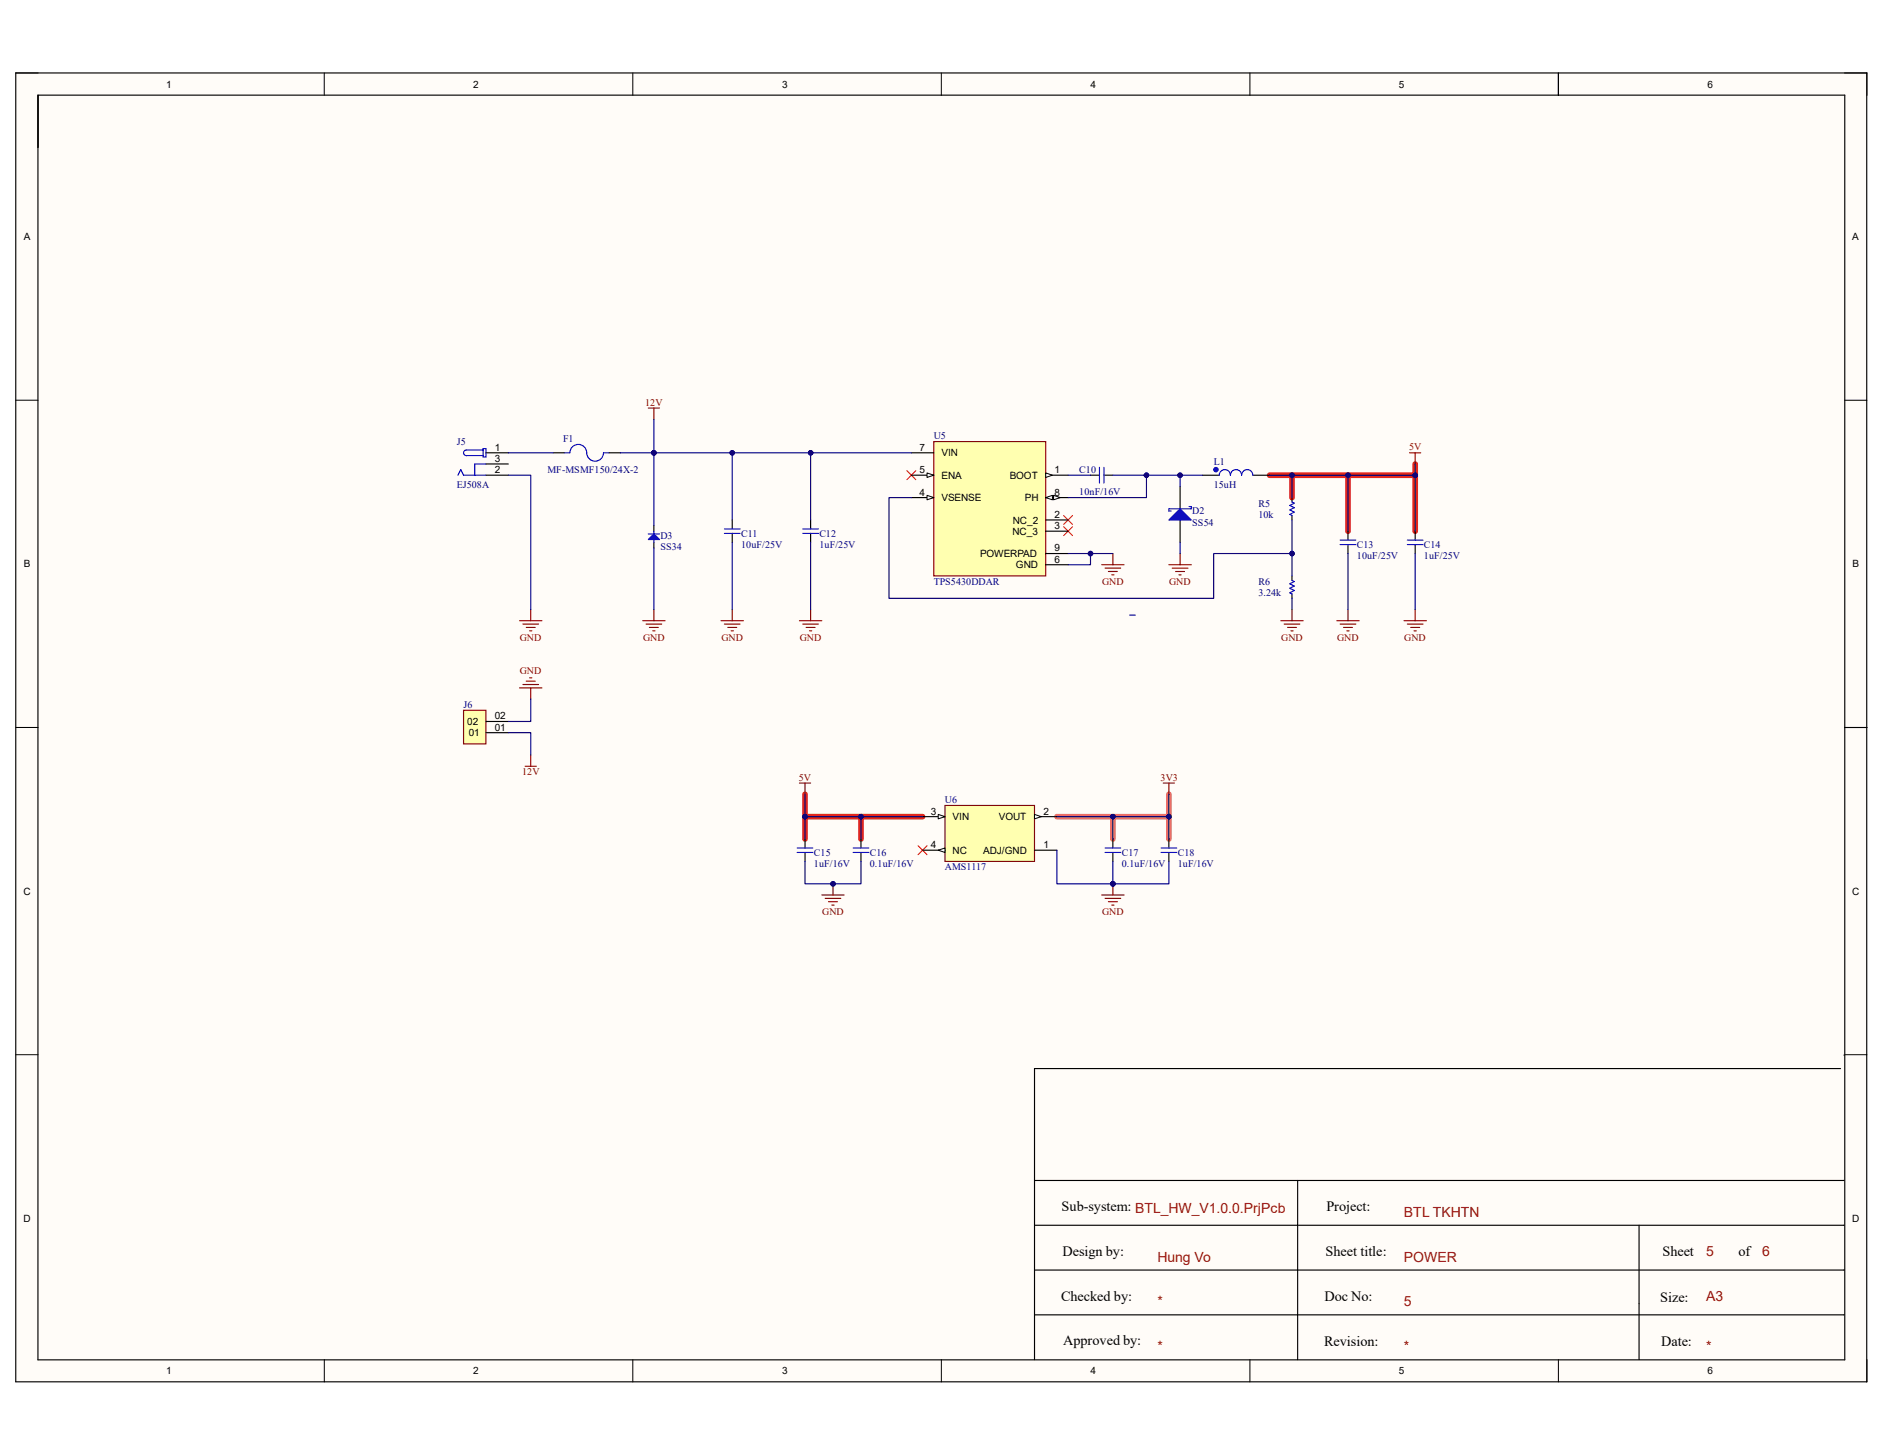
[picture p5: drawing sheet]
<svg xmlns="http://www.w3.org/2000/svg" width="279mm" height="216mm" viewBox="0 0 279 216" stroke-linecap="round" stroke-linejoin="round" font-family="sans-serif">
<g fill="#fffcf8">
<path d="M2.3 10.8h274.7v194.3h-274.7z" fill-rule="evenodd"/>
<path d="M5.7 14.1h268v187.7h-268z" fill-rule="evenodd"/>
</g>
<g fill="none" stroke="#000" stroke-width=".15">
<path d="M2.3 10.8h3.4M48.1 10.8v3.3M93.9 10.8v3.3M139.7 10.8v3.3M185.5 10.8v3.3M231.2 10.8v3.3M273.7 10.8h3.3v3.3M2.3 59.4h3.4M273.7 59.4h3.3M2.3 107.9h3.4M273.7 107.9h3.3M2.3 156.5h3.4"/>
<path d="M273.7 156.5h3.3M48.1 201.8v3.3M93.9 201.8v3.3M139.7 201.8v3.3M185.5 201.8v3.3M231.2 201.8v3.3M277 201.8v3.3"/>
</g>
<path d="M191.7 70.5v3.3M200 70.5v8.3M210 68.9v1.6h-21.6M210 70.5v8.3M119.4 117.9v3.3M127.8 121.2v3.3M136.9 121.2h-17.5v3.3" fill="none" stroke="#e3271d" stroke-width=".85"/>
<path d="M173.4 117.9v3.3M156.8 121.2h16.6v3.3M165.1 121.2v3.3" fill="none" stroke="#ff6e6e" stroke-width=".85"/>
<g fill="none" stroke="#000" stroke-width=".17">
<path d="M2.3 10.8h274.7v194.2h-274.7zM5.6 14.1h268.1v187.7h-268.1zM231.2 10.8v3.3M72.1 67.2h3.3M72.1 68.8h3.3M72.1 70.5h3.3M82.1 67.2h1.6M90.4 67.2h1.6M97 78v.8M97 80.5v.8M273.7 107.9h3.3M273.1 158.6h-119.6v43.2"/>
<path d="M273.6 156.6h.1M153.5 175.2h120.1M192.5 175.2v26.6M153.5 188.5h120.1M153.5 181.8h120.1M153.5 195.1h120.1M243.2 181.8v20"/>
</g>
<path d="M68 70.5l.4-.8 .4 .8h3.3M71.7 66.8h-2.5a.42 .42 0 0 0-.4 .4 .42 .42 0 0 0 .4 .4h2.5M71.7 66.6h.4v1.2h-.4zM72.1 68.8h-1.7v1.7M83.7 67.2h.9a1.25 1.25 0 0 1 1.2-1.3 1.25 1.25 0 0 1 1.3 1.3 1.25 1.25 0 0 0 1.2 1.2 1.25 1.25 0 0 0 1.2-1.2h.9" fill="none" stroke="#00f" stroke-width=".17"/>
<path d="M96.2 80.1l.8-.9 .9 .9z" fill="#00f"/>
<path d="M96.2 79.2h1.7M97 78.8v1.7M96.2 80.1l.8-.9 .9 .9zM118.3 126.5h2.3M118.3 125.8h2.3M126.6 126.5h2.3M126.6 125.8h2.3" fill="none" stroke="#00f" stroke-width=".17"/>
<path d="M136.2 125.5l1.4 1.3M137.6 125.5l-1.4 1.3" fill="none" stroke="#f00" stroke-width=".15"/>
<path d="M119.4 124.5v1.3M119.4 126.5v1.3M127.8 124.5v1.3M127.8 126.5v1.3" fill="none" stroke="#000" stroke-width=".17"/>
<path d="M121.9 132.8h3.4M122.4 133.3h2.4M122.9 133.8h1.4M123.4 134.3h.4M123.6 131.1v1.7" fill="none" stroke="#800000" stroke-width=".17"/>
<circle cx="123.6" cy="131.1" r=".33" fill="#000080"/>
<circle cx="123.6" cy="131.1" r=".33" fill="none" stroke="#000080" stroke-width=".15"/>
<path d="M165.1 124.5v1.3M165.1 126.5v1.3M173.4 124.5v1.3M173.4 126.5v1.3" fill="none" stroke="#000" stroke-width=".17"/>
<path d="M164 126.5h2.3M164 125.8h2.3M172.3 126.5h2.3M172.3 125.8h2.3" fill="none" stroke="#00f" stroke-width=".17"/>
<path d="M163.5 132.8h3.3M164 133.3h2.3M164.5 133.8h1.3M165 134.3h.3M165.1 131.1v1.7" fill="none" stroke="#800000" stroke-width=".17"/>
<circle cx="165.1" cy="131.1" r=".33" fill="#000080"/>
<circle cx="165.1" cy="131.1" r=".33" fill="none" stroke="#000080" stroke-width=".15"/>
<path d="M172.6 116.2h1.7M173.4 116.2v1.7" fill="none" stroke="#800000" stroke-width=".17"/>
<path d="M140.2 119.5h13.3v8.3h-13.3z" fill-rule="evenodd" fill="#ffffb0"/>
<path d="M140.2 119.5h13.3v8.3h-13.3z" fill="none" stroke="#800000" stroke-width=".17"/>
<path d="M136.9 121.2h3.3" fill="none" stroke="#000" stroke-width=".17"/>
<path d="M139.2 120.8l1 .4-1 .3z" fill="#f8fcff"/>
<path d="M139.2 120.8l1 .4-1 .3z" fill="none" stroke="#000" stroke-width=".15"/>
<path d="M153.5 121.2h3.3" fill="none" stroke="#000" stroke-width=".17"/>
<path d="M153.5 120.8l1 .4-1 .3z" fill="#f8fcff"/>
<path d="M153.5 120.8l1 .4-1 .3z" fill="none" stroke="#000" stroke-width=".15"/>
<path d="M136.9 126.2h3.3" fill="none" stroke="#000" stroke-width=".17"/>
<path d="M139.2 126.2l1-.4v.7z" fill="#f8fcff"/>
<path d="M139.2 126.2l1-.4v.7z" fill="none" stroke="#000" stroke-width=".15"/>
<path d="M161.8 70.5h1.3M163.8 70.5h1.3M175.1 72.2v3.3M175.1 77.2v3.3M191.7 73.8v.7M191.7 76.5v.7M191.7 85.5v.6M191.7 88.1v.7M153.5 126.2h3.3" fill="none" stroke="#000" stroke-width=".17"/>
<g fill="none" stroke="#800000" stroke-width=".17">
<path d="M95.4 92.1h3.3M95.9 92.6h2.3M96.4 93.1h1.3M96.9 93.6h.3M97 90.4v1.7M107 92.1h3.3M107.5 92.6h2.3M108 93.1h1.3M108.5 93.6h.3M108.6 90.4v1.7M163.5 83.8h3.3M164 84.3h2.3"/>
<path d="M164.5 84.8h1.3M165 85.3h.3M165.1 82.1v1.7M173.4 83.8h3.4M173.9 84.3h2.4M174.4 84.8h1.4M174.9 85.3h.4M175.1 82.1v1.7M190 92.1h3.4M190.5 92.6h2.4M191.1 93.1h1.3M191.5 93.6h.4"/>
<path d="M191.7 90.4v1.7M198.4 92.1h3.3M198.9 92.6h2.3M199.3 93.1h1.4M199.8 93.6h.4M200 90.4v1.7M118.6 116.2h1.7M119.4 116.2v1.7"/>
</g>
<path d="M134.6 69.8l1.3 1.4M135.9 69.8l-1.3 1.4M157.8 76.5l1.3 1.3M157.8 78.2l1.3 1.3M159.1 76.5l-1.3 1.3M159.1 78.2l-1.3 1.3" fill="none" stroke="#f00" stroke-width=".15"/>
<path d="M163.1 69.3v2.4M163.8 69.3v2.4M191.7 74.5l.3 .2-.6 .3 .6 .3-.6 .4 .6 .3-.6 .3 .3 .2M191.7 86.1l.3 .2-.6 .3 .6 .4-.6 .3 .6 .3-.6 .4 .3 .1" fill="none" stroke="#00f" stroke-width=".17"/>
<path d="M175.1 75.5l1.7 1.7h-3.4z" fill="#00f"/>
<path d="M107.5 79.1h2.3M107.5 78.5h2.3M119.1 79.1h2.3M119.1 78.5h2.3M175.1 75.5l1.7 1.7h-3.4zM176.4 75.2h.4v.3h-3.4v.3h.4M198.9 80.8h2.3M198.9 80.1h2.3M208.8 80.8h2.3M208.8 80.1h2.3" fill="none" stroke="#00f" stroke-width=".17"/>
<path d="M108.6 77.2v1.3M108.6 79.1v1.4M120.3 77.2v1.3M120.3 79.1v1.4M200 78.8v1.3M210 78.8v1.3M200 80.8v1.3M210 80.8v1.3" fill="none" stroke="#000" stroke-width=".17"/>
<g fill="none" stroke="#800000" stroke-width=".17">
<path d="M209.1 67.2h1.7M210 67.2v1.7M77.1 92.1h3.3M77.6 92.6h2.3M78.1 93.1h1.3M78.6 93.6h.3M78.8 90.4v1.7M118.6 92.1h3.3M119.1 92.6h2.3M119.6 93.1h1.3M120.1 93.6h.3M120.3 90.4v1.7"/>
<path d="M208.3 92.1h3.3M208.8 92.6h2.3M209.3 93.1h1.4M209.8 93.6h.4M210 90.4v1.7"/>
</g>
<path d="M138.6 65.5h16.6v20h-16.6z" fill-rule="evenodd" fill="#ffffb0"/>
<path d="M138.6 65.5h16.6v20h-16.6z" fill="none" stroke="#800000" stroke-width=".17"/>
<path d="M135.2 67.2h3.4M135.2 70.5h3.4" fill="none" stroke="#000" stroke-width=".17"/>
<path d="M137.6 70.2l1 .3-1 .3z" fill="#f8fcff"/>
<path d="M137.6 70.2l1 .3-1 .3z" fill="none" stroke="#000" stroke-width=".15"/>
<path d="M135.2 73.8h3.4" fill="none" stroke="#000" stroke-width=".17"/>
<path d="M137.6 73.5l1 .3-1 .4z" fill="#f8fcff"/>
<path d="M137.6 73.5l1 .3-1 .4z" fill="none" stroke="#000" stroke-width=".15"/>
<path d="M155.2 70.5h3.3" fill="none" stroke="#000" stroke-width=".17"/>
<path d="M155.2 70.2l1 .3-1 .3z" fill="#f8fcff"/>
<path d="M155.2 70.2l1 .3-1 .3z" fill="none" stroke="#000" stroke-width=".15"/>
<path d="M155.2 73.8h3.3" fill="none" stroke="#000" stroke-width=".17"/>
<path d="M155.2 73.8l1-.3v.7z" fill="#f8fcff"/>
<path d="M155.2 73.8l1-.3v.7z" fill="none" stroke="#000" stroke-width=".15"/>
<path d="M156.3 73.5l1 .3-1 .4z" fill="#f8fcff"/>
<path d="M156.3 73.5l1 .3-1 .4z" fill="none" stroke="#000" stroke-width=".15"/>
<path d="M155.2 77.2h3.3M155.2 78.8h3.3M178.4 70.5h2.5M185.9 70.5h2.5M155.2 82.1h3.3M155.2 83.8h3.3" fill="none" stroke="#000" stroke-width=".17"/>
<path d="M180.9 70.5a.83 .83 0 0 1 .8-.8 .83 .83 0 0 1 .9 .8 .83 .83 0 0 1 .8-.8 .83 .83 0 0 1 .8 .8 .83 .83 0 0 1 .9-.8 .83 .83 0 0 1 .8 .8" fill="none" stroke="#00f" stroke-width=".17"/>
<circle cx="180.4" cy="69.7" r=".33" fill="#00f"/>
<circle cx="180.4" cy="69.7" r=".33" fill="none" stroke="#00f" stroke-width=".15"/>
<path d="M68.8 105.4h3.3v5h-3.3z" fill-rule="evenodd" fill="#ffffb0"/>
<path d="M96.2 60.5h1.7M97 60.5v1.7M68.8 105.4h3.3v5h-3.3zM77.1 102.1h3.3M77.6 101.6h2.3M77.9 113.7h1.7M78.1 101.1h1.3M78.6 100.6h.3M78.8 102.1v1.6M78.8 112v1.7" fill="none" stroke="#800000" stroke-width=".17"/>
<path d="M72.1 108.7h3.3M72.1 107.1h3.3" fill="none" stroke="#000" stroke-width=".17"/>
<path d="M75.4 67.2h6.7M92 67.2h5v10.8" fill="none" stroke="#000080" stroke-width=".17"/>
<circle cx="97" cy="67.2" r=".33" fill="#000080"/>
<circle cx="97" cy="67.2" r=".33" fill="none" stroke="#000080" stroke-width=".15"/>
<path d="M119.4 127.8v3.3h8.4v-3.3" fill="none" stroke="#000080" stroke-width=".17"/>
<circle cx="123.6" cy="131.1" r=".33" fill="#000080"/>
<circle cx="123.6" cy="131.1" r=".33" fill="none" stroke="#000080" stroke-width=".15"/>
<path d="M127.8 121.2v3.3" fill="none" stroke="#000080" stroke-width=".17"/>
<circle cx="127.8" cy="121.2" r=".33" fill="#000080"/>
<circle cx="127.8" cy="121.2" r=".33" fill="none" stroke="#000080" stroke-width=".15"/>
<path d="M156.8 121.2h16.6v3.3" fill="none" stroke="#000080" stroke-width=".17"/>
<circle cx="165.1" cy="121.2" r=".33" fill="#000080"/>
<circle cx="165.1" cy="121.2" r=".33" fill="none" stroke="#000080" stroke-width=".15"/>
<circle cx="173.4" cy="121.2" r=".33" fill="#000080"/>
<circle cx="173.4" cy="121.2" r=".33" fill="none" stroke="#000080" stroke-width=".15"/>
<path d="M156.8 126.2v4.9h16.6v-3.3" fill="none" stroke="#000080" stroke-width=".17"/>
<circle cx="165.1" cy="131.1" r=".33" fill="#000080"/>
<circle cx="165.1" cy="131.1" r=".33" fill="none" stroke="#000080" stroke-width=".15"/>
<path d="M165.1 127.8v3.3" fill="none" stroke="#000080" stroke-width=".17"/>
<circle cx="165.1" cy="131.1" r=".33" fill="#000080"/>
<circle cx="165.1" cy="131.1" r=".33" fill="none" stroke="#000080" stroke-width=".15"/>
<path d="M165.1 121.2v3.3" fill="none" stroke="#000080" stroke-width=".17"/>
<circle cx="165.1" cy="121.2" r=".33" fill="#000080"/>
<circle cx="165.1" cy="121.2" r=".33" fill="none" stroke="#000080" stroke-width=".15"/>
<path d="M173.4 117.9v3.3" fill="none" stroke="#000080" stroke-width=".17"/>
<circle cx="173.4" cy="121.2" r=".33" fill="#000080"/>
<circle cx="173.4" cy="121.2" r=".33" fill="none" stroke="#000080" stroke-width=".15"/>
<path d="M136.9 121.2h-17.5v3.3" fill="none" stroke="#000080" stroke-width=".17"/>
<circle cx="119.4" cy="121.2" r=".33" fill="#000080"/>
<circle cx="119.4" cy="121.2" r=".33" fill="none" stroke="#000080" stroke-width=".15"/>
<circle cx="127.8" cy="121.2" r=".33" fill="#000080"/>
<circle cx="127.8" cy="121.2" r=".33" fill="none" stroke="#000080" stroke-width=".15"/>
<path d="M119.4 117.9v3.3" fill="none" stroke="#000080" stroke-width=".17"/>
<circle cx="119.4" cy="121.2" r=".33" fill="#000080"/>
<circle cx="119.4" cy="121.2" r=".33" fill="none" stroke="#000080" stroke-width=".15"/>
<path d="M158.5 70.5h3.3M167.6 91.3h.8M191.7 82.1v3.4M191.7 88.8v1.6M200 82.1v8.3" fill="none" stroke="#000080" stroke-width=".17"/>
<circle cx="191.7" cy="82.1" r=".33" fill="#000080"/>
<circle cx="191.7" cy="82.1" r=".33" fill="none" stroke="#000080" stroke-width=".15"/>
<path d="M191.7 70.5v3.3" fill="none" stroke="#000080" stroke-width=".17"/>
<circle cx="191.7" cy="70.5" r=".33" fill="#000080"/>
<circle cx="191.7" cy="70.5" r=".33" fill="none" stroke="#000080" stroke-width=".15"/>
<path d="M135.2 73.8h-3.3v15h48.2v-6.7h11.6v-4.9" fill="none" stroke="#000080" stroke-width=".17"/>
<circle cx="191.7" cy="82.1" r=".33" fill="#000080"/>
<circle cx="191.7" cy="82.1" r=".33" fill="none" stroke="#000080" stroke-width=".15"/>
<path d="M200 70.5v8.3" fill="none" stroke="#000080" stroke-width=".17"/>
<circle cx="200" cy="70.5" r=".33" fill="#000080"/>
<circle cx="200" cy="70.5" r=".33" fill="none" stroke="#000080" stroke-width=".15"/>
<path d="M210 70.5v8.3" fill="none" stroke="#000080" stroke-width=".17"/>
<circle cx="210" cy="70.5" r=".33" fill="#000080"/>
<circle cx="210" cy="70.5" r=".33" fill="none" stroke="#000080" stroke-width=".15"/>
<path d="M161.8 82.1v1.7h-3.3" fill="none" stroke="#000080" stroke-width=".17"/>
<circle cx="161.8" cy="82.1" r=".33" fill="#000080"/>
<circle cx="161.8" cy="82.1" r=".33" fill="none" stroke="#000080" stroke-width=".15"/>
<path d="M158.5 82.1h6.6" fill="none" stroke="#000080" stroke-width=".17"/>
<circle cx="161.8" cy="82.1" r=".33" fill="#000080"/>
<circle cx="161.8" cy="82.1" r=".33" fill="none" stroke="#000080" stroke-width=".15"/>
<path d="M165.1 70.5h5v3.3h-11.6M175.1 80.5v1.6" fill="none" stroke="#000080" stroke-width=".17"/>
<circle cx="170.1" cy="70.5" r=".33" fill="#000080"/>
<circle cx="170.1" cy="70.5" r=".33" fill="none" stroke="#000080" stroke-width=".15"/>
<path d="M175.1 70.5v1.7" fill="none" stroke="#000080" stroke-width=".17"/>
<circle cx="175.1" cy="70.5" r=".33" fill="#000080"/>
<circle cx="175.1" cy="70.5" r=".33" fill="none" stroke="#000080" stroke-width=".15"/>
<path d="M170.1 70.5h8.3" fill="none" stroke="#000080" stroke-width=".17"/>
<circle cx="170.1" cy="70.5" r=".33" fill="#000080"/>
<circle cx="170.1" cy="70.5" r=".33" fill="none" stroke="#000080" stroke-width=".15"/>
<circle cx="175.1" cy="70.5" r=".33" fill="#000080"/>
<circle cx="175.1" cy="70.5" r=".33" fill="none" stroke="#000080" stroke-width=".15"/>
<path d="M210 68.9v1.6h-21.6M108.6 80.5v9.9M210 82.1v8.3" fill="none" stroke="#000080" stroke-width=".17"/>
<circle cx="210" cy="70.5" r=".33" fill="#000080"/>
<circle cx="210" cy="70.5" r=".33" fill="none" stroke="#000080" stroke-width=".15"/>
<circle cx="200" cy="70.5" r=".33" fill="#000080"/>
<circle cx="200" cy="70.5" r=".33" fill="none" stroke="#000080" stroke-width=".15"/>
<circle cx="191.7" cy="70.5" r=".33" fill="#000080"/>
<circle cx="191.7" cy="70.5" r=".33" fill="none" stroke="#000080" stroke-width=".15"/>
<path d="M120.3 67.2v10M120.3 80.5v9.9" fill="none" stroke="#000080" stroke-width=".17"/>
<circle cx="120.3" cy="67.2" r=".33" fill="#000080"/>
<circle cx="120.3" cy="67.2" r=".33" fill="none" stroke="#000080" stroke-width=".15"/>
<path d="M75.4 70.5h3.4v19.9M135.2 67.2h-26.6v10M97 81.3v9.1" fill="none" stroke="#000080" stroke-width=".17"/>
<circle cx="120.3" cy="67.2" r=".33" fill="#000080"/>
<circle cx="120.3" cy="67.2" r=".33" fill="none" stroke="#000080" stroke-width=".15"/>
<circle cx="108.6" cy="67.2" r=".33" fill="#000080"/>
<circle cx="108.6" cy="67.2" r=".33" fill="none" stroke="#000080" stroke-width=".15"/>
<path d="M97 67.2h11.6" fill="none" stroke="#000080" stroke-width=".17"/>
<circle cx="97" cy="67.2" r=".33" fill="#000080"/>
<circle cx="97" cy="67.2" r=".33" fill="none" stroke="#000080" stroke-width=".15"/>
<circle cx="108.6" cy="67.2" r=".33" fill="#000080"/>
<circle cx="108.6" cy="67.2" r=".33" fill="none" stroke="#000080" stroke-width=".15"/>
<path d="M97 62.2v5" fill="none" stroke="#000080" stroke-width=".17"/>
<circle cx="97" cy="67.2" r=".33" fill="#000080"/>
<circle cx="97" cy="67.2" r=".33" fill="none" stroke="#000080" stroke-width=".15"/>
<path d="M75.4 108.7h3.4v3.3M78.8 103.7v3.4h-3.4" fill="none" stroke="#000080" stroke-width=".17"/>
<g font-size="2.1">
<text x="157.5" y="179.7">Sub-system: BTL_HW_V1.0.0.PrjPcb</text>
<text x="196.8" y="179.7">Project:</text>
<text x="157.6" y="186.4">Design by:</text>
<text x="196.7" y="186.4">Sheet title:</text>
<text x="246.7" y="186.4">Sheet</text>
<text x="258" y="186.4">of</text>
<text x="157.4" y="193">Checked by:</text>
<text x="196.5" y="193">Doc No:</text>
<text x="246.3" y="193.1">Size:</text>
<text x="157.7" y="199.6">Approved by:</text>
<text x="196.5" y="199.8">Revision:</text>
<text x="246.5" y="199.8">Date:</text>
</g>
<g font-size="2.1" fill="#a61c00">
<text x="208.3" y="180.6">BTL TKHTN</text>
<text x="171.7" y="187.2">Hung Vo</text>
<text x="208.3" y="187.2">POWER</text>
<text x="253.2" y="186.4">5</text>
<text x="261.5" y="186.4">6</text>
<text x="171.7" y="193.8">*</text>
<text x="208.3" y="193.8">5</text>
<text x="253.2" y="193">A3</text>
<text x="171.7" y="200.4">*</text>
<text x="208.3" y="200.4">*</text>
<text x="253.2" y="200.4">*</text>
</g>
<g font-size="1.5">
<text x="24.7" y="13">1</text>
<text x="70.2" y="13">2</text>
<text x="116" y="13">3</text>
<text x="161.8" y="13">4</text>
<text x="207.6" y="13">5</text>
<text x="253.4" y="13">6</text>
<text x="3.5" y="35.6">A</text>
<text x="274.8" y="35.6">A</text>
<text x="73.4" y="66.9">1</text>
<text x="73.4" y="68.5">3</text>
<text x="73.4" y="70.2">2</text>
<text x="136.4" y="66.9">7</text>
<text x="136.4" y="70.2">5</text>
<text x="139.7" y="67.7">VIN</text>
<text x="139.7" y="71">ENA</text>
<text x="149.8" y="71">BOOT</text>
<text x="156.5" y="70.2">1</text>
<text x="136.4" y="73.5">4</text>
<text x="139.7" y="74.3">VSENSE</text>
<text x="150.3" y="77.7">NC_2</text>
<text x="152.1" y="74.3">PH</text>
<text x="156.5" y="73.5">8</text>
<text x="156.5" y="76.8">2</text>
<text x="145.4" y="82.6">POWERPAD</text>
<text x="150.2" y="79.3">NC_3</text>
<text x="156.5" y="78.5">3</text>
<text x="156.5" y="81.8">9</text>
<text x="156.5" y="83.5">6</text>
<text x="3.5" y="84.2">B</text>
<text x="150.7" y="84.3">GND</text>
<text x="274.9" y="84.2">B</text>
<text x="69.3" y="107.6">02</text>
<text x="73.4" y="106.7">02</text>
<text x="69.6" y="109.2">01</text>
<text x="73.4" y="108.4">01</text>
<text x="138.1" y="120.9">3</text>
<text x="138.1" y="125.9">4</text>
<text x="141.4" y="121.7">VIN</text>
<text x="148.2" y="121.7">VOUT</text>
<text x="154.8" y="120.9">2</text>
<text x="154.8" y="125.9">1</text>
<text x="141.4" y="126.7">NC</text>
<text x="145.9" y="126.7">ADJ/GND</text>
<text x="3.5" y="132.8">C</text>
<text x="274.8" y="132.8">C</text>
<text x="3.5" y="181.3">D</text>
<text x="274.8" y="181.3">D</text>
<text x="24.7" y="203.9">1</text>
<text x="70.2" y="203.9">2</text>
<text x="116" y="203.9">3</text>
<text x="161.8" y="203.9">4</text>
<text x="207.6" y="203.9">5</text>
<text x="253.4" y="203.9">6</text>
</g>
<g font-size="1.5" fill="#000080">
<text x="83.6" y="65.6">F1</text>
<text x="138.6" y="65.2">U5</text>
<text x="67.8" y="66.1">J5</text>
<text x="81.2" y="70.2">MF-MSMF150/24X-2</text>
<text x="160.1" y="70.2">C10</text>
<text x="180.1" y="69">L1</text>
<text x="67.8" y="72.3">EJ508A</text>
<text x="160.1" y="73.5">10nF/16V</text>
<text x="176.9" y="76.3">D2</text>
<text x="176.9" y="78">SS54</text>
<text x="180.1" y="72.3">15uH</text>
<text x="186.7" y="75.2">R5</text>
<text x="186.7" y="76.8">10k</text>
<text x="98" y="80">D3</text>
<text x="98" y="81.7">SS34</text>
<text x="110" y="79.7">C11</text>
<text x="110" y="81.3">10uF/25V</text>
<text x="121.6" y="79.7">C12</text>
<text x="121.6" y="81.3">1uF/25V</text>
<text x="201.3" y="81.3">C13</text>
<text x="201.3" y="83">10uF/25V</text>
<text x="211.3" y="81.3">C14</text>
<text x="211.3" y="83">1uF/25V</text>
<text x="138.6" y="86.8">TPS5430DDAR</text>
<text x="186.7" y="86.8">R6</text>
<text x="186.7" y="88.5">3.24k</text>
<text x="68.8" y="105.1">J6</text>
<text x="140.2" y="119.2">U6</text>
<text x="120.8" y="127">C15</text>
<text x="120.8" y="128.7">1uF/16V</text>
<text x="129.1" y="127">C16</text>
<text x="129.1" y="128.7">0.1uF/16V</text>
<text x="140.2" y="129.2">AMS1117</text>
<text x="166.5" y="127">C17</text>
<text x="166.5" y="128.7">0.1uF/16V</text>
<text x="174.8" y="127">C18</text>
<text x="174.8" y="128.7">1uF/16V</text>
</g>
<g font-size="1.5" fill="#800000">
<text x="95.7" y="60.2">12V</text>
<text x="209.1" y="66.8">5V</text>
<text x="163.5" y="86.8">GND</text>
<text x="173.5" y="86.8">GND</text>
<text x="77.1" y="95.1">GND</text>
<text x="95.4" y="95.1">GND</text>
<text x="107.1" y="95.1">GND</text>
<text x="118.7" y="95.1">GND</text>
<text x="190.1" y="95.1">GND</text>
<text x="198.4" y="95.1">GND</text>
<text x="208.4" y="95.1">GND</text>
<text x="77.1" y="100.1">GND</text>
<text x="77.5" y="115">12V</text>
<text x="118.5" y="115.9">5V</text>
<text x="172.2" y="115.9">3V3</text>
<text x="122" y="135.8">GND</text>
<text x="163.5" y="135.8">GND</text>
</g>
</svg>
